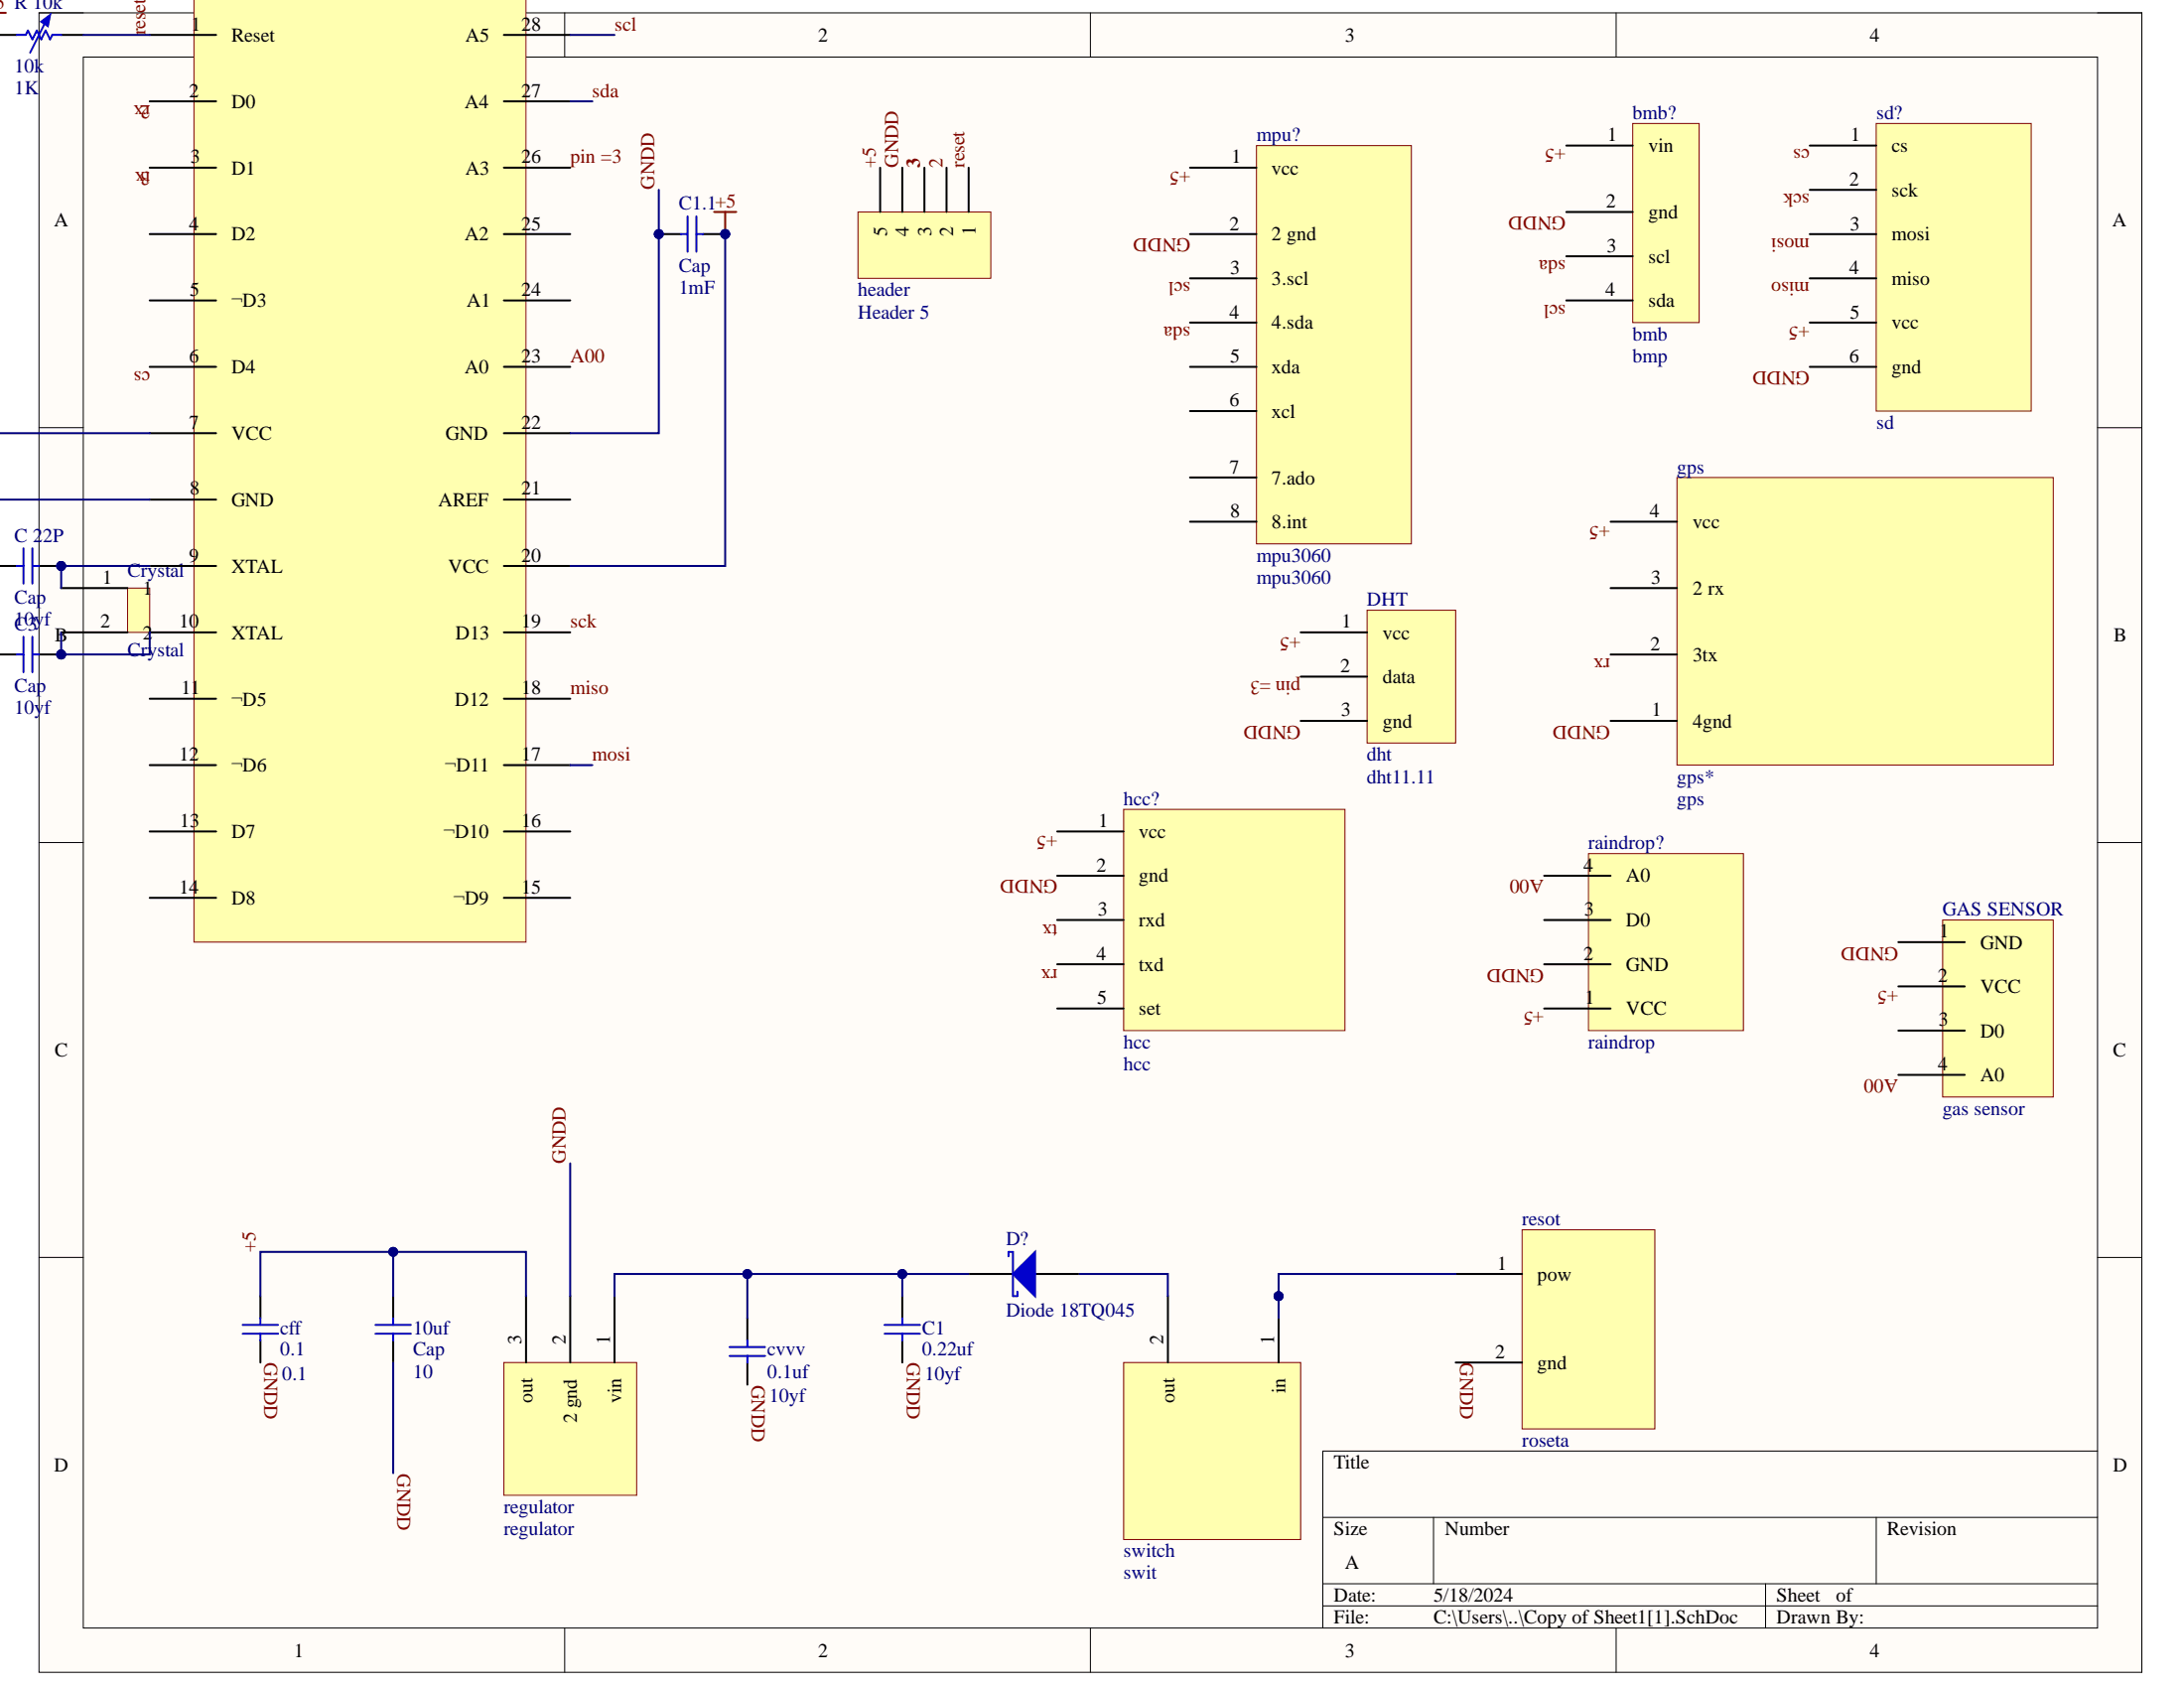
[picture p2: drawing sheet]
<svg xmlns="http://www.w3.org/2000/svg" width="279mm" height="216mm" viewBox="0 0 279 216" stroke-linecap="round" stroke-linejoin="round" font-family="sans-serif">
<path d="M5 1.6h269v212.3h-269z" fill-rule="evenodd" fill="#fffcf8"/>
<path d="M5 1.6h269v212.3h-269z" fill="none" stroke="#000" stroke-width=".13"/>
<path d="M10.7 7.3h257.6v200.9h-257.6z" fill-rule="evenodd" fill="#fffcf8"/>
<g fill="none" stroke="#000" stroke-width=".13">
<path d="M5 1.6h5.7M10.7 7.3h257.6v200.9h-257.6zM72.2 1.6v5.7M139.5 1.6v5.7M206.8 1.6v5.7M268.3 1.6h5.7v5.7M5 54.7h5.7M268.3 54.7h5.7M5 107.8h5.7M268.3 107.8h5.7M5 160.8h5.7M268.3 160.8h5.7"/>
<path d="M169.2 194.1h99.1M183.4 194.1v8.5M240 194.1v8.5M268.3 185.6h-99.1v22.6M72.2 208.2v5.7M139.5 208.2v5.7M169.2 202.6h99.1M169.2 205.4h99.1M206.8 208.2v5.7M225.9 202.6v5.6M274 208.2v5.7"/>
</g>
<path d="M194.7 157.3h17v25.5h-17z" fill-rule="evenodd" fill="#ffffb0"/>
<path d="M194.7 157.3h17v25.5h-17z" fill="none" stroke="#800000" stroke-width=".13"/>
<path d="M186.2 162.9h8.5M186.2 174.3h8.5" fill="none" stroke="#000" stroke-width=".25"/>
<path d="M143.7 174.3h22.7v22.6h-22.7z" fill-rule="evenodd" fill="#ffffb0"/>
<path d="M143.7 174.3h22.7v22.6h-22.7z" fill="none" stroke="#800000" stroke-width=".13"/>
<path d="M149.4 165.8v8.5" fill="none" stroke="#000" stroke-width=".25"/>
<path d="M64.5 174.3h16.9v17h-16.9z" fill-rule="evenodd" fill="#ffffb0"/>
<path d="M64.5 174.3h16.9v17h-16.9z" fill="none" stroke="#800000" stroke-width=".13"/>
<path d="M50.3 165.8v2.8M50.3 171.4v2.9M67.3 165.8v8.5M73 165.8v8.5M78.6 165.8v8.5M115.4 165.8v2.8M115.4 171.4v2.9" fill="none" stroke="#000" stroke-width=".25"/>
<path d="M48 169.5h4.6M48 170.6h4.6M50.3 168.6v.9M50.3 170.6v.8M113.2 169.5h4.5M113.2 170.6h4.5M115.4 168.6v.9M115.4 170.6v.8" fill="none" stroke="#00f" stroke-width=".25"/>
<path d="M91.4 27.1h2.8M92.8 27.1v2.8" fill="none" stroke="#800000" stroke-width=".25"/>
<circle cx="92.8" cy="29.9" r=".57" fill="#000080"/>
<circle cx="92.8" cy="29.9" r=".57" fill="none" stroke="#000080" stroke-width=".13"/>
<path d="M0 1.6h.7" fill="none" stroke="#800000" stroke-width=".25"/>
<circle cx="7.8" cy="83.7" r=".57" fill="#000080"/>
<circle cx="7.8" cy="83.7" r=".57" fill="none" stroke="#000080" stroke-width=".13"/>
<path d="M5 83.7h2.8" fill="none" stroke="#000" stroke-width=".25"/>
<circle cx="7.8" cy="83.7" r=".57" fill="#000080"/>
<circle cx="7.8" cy="83.7" r=".57" fill="none" stroke="#000080" stroke-width=".13"/>
<path d="M0 83.7h2.2" fill="none" stroke="#000" stroke-width=".25"/>
<path d="M2.2 83.7h.8M3 81.4v4.6M4.1 81.4v4.6M4.1 83.7h.9" fill="none" stroke="#00f" stroke-width=".25"/>
<path d="M208.9 15.8h8.5v25.5h-8.5z" fill-rule="evenodd" fill="#ffffb0"/>
<path d="M208.9 15.8h8.5v25.5h-8.5z" fill="none" stroke="#800000" stroke-width=".13"/>
<path d="M200.4 18.6h8.5M200.4 27.1h8.5M200.4 32.8h8.5M200.4 38.4h8.5" fill="none" stroke="#000" stroke-width=".25"/>
<path d="M160.7 18.6h19.9v51h-19.9z" fill-rule="evenodd" fill="#ffffb0"/>
<path d="M160.7 18.6h19.9v51h-19.9z" fill="none" stroke="#800000" stroke-width=".13"/>
<path d="M152.2 21.4h8.5M152.2 29.9h8.5M152.2 35.6h8.5M152.2 41.3h8.5M152.2 46.9h8.5M152.2 52.6h8.5M152.2 66.7h8.5M152.2 61.1h8.5" fill="none" stroke="#000" stroke-width=".25"/>
<path d="M174.9 78.1h11.3v16.9h-11.3z" fill-rule="evenodd" fill="#ffffb0"/>
<path d="M174.9 78.1h11.3v16.9h-11.3z" fill="none" stroke="#800000" stroke-width=".13"/>
<path d="M166.4 80.9h8.5M166.4 86.5h8.5M166.4 92.2h8.5" fill="none" stroke="#000" stroke-width=".25"/>
<path d="M143.7 103.5h28.4v28.3h-28.4z" fill-rule="evenodd" fill="#ffffb0"/>
<path d="M143.7 103.5h28.4v28.3h-28.4z" fill="none" stroke="#800000" stroke-width=".13"/>
<path d="M135.2 106.3h8.5M135.2 112h8.5M135.2 117.7h8.5M135.2 123.3h8.5M135.2 129h8.5" fill="none" stroke="#000" stroke-width=".25"/>
<path d="M240 15.8h19.9v36.8h-19.9z" fill-rule="evenodd" fill="#ffffb0"/>
<path d="M240 15.8h19.9v36.8h-19.9z" fill="none" stroke="#800000" stroke-width=".13"/>
<path d="M231.5 18.6h8.5M231.5 24.3h8.5M231.5 29.9h8.5M231.5 35.6h8.5M231.5 41.3h8.5M231.5 46.9h8.5" fill="none" stroke="#000" stroke-width=".25"/>
<path d="M203.2 109.2h19.8v22.6h-19.8z" fill-rule="evenodd" fill="#ffffb0"/>
<path d="M203.2 109.2h19.8v22.6h-19.8z" fill="none" stroke="#800000" stroke-width=".13"/>
<path d="M197.5 117.7h8.5M197.5 112h8.5M197.5 129h8.5M197.5 123.3h8.5" fill="none" stroke="#000" stroke-width=".25"/>
<path d="M248.5 117.7h14.2v22.6h-14.2z" fill-rule="evenodd" fill="#ffffb0"/>
<path d="M248.5 117.7h14.2v22.6h-14.2z" fill="none" stroke="#800000" stroke-width=".13"/>
<path d="M242.9 120.5h8.5M242.9 126.2h8.5M242.9 131.8h8.5M242.9 137.5h8.5" fill="none" stroke="#000" stroke-width=".25"/>
<circle cx="92.8" cy="29.9" r=".57" fill="#000080"/>
<circle cx="92.8" cy="29.9" r=".57" fill="none" stroke="#000080" stroke-width=".13"/>
<circle cx="84.3" cy="29.9" r=".57" fill="#000080"/>
<circle cx="84.3" cy="29.9" r=".57" fill="none" stroke="#000080" stroke-width=".13"/>
<path d="M89.9 29.9h2.9" fill="none" stroke="#000" stroke-width=".25"/>
<circle cx="92.8" cy="29.9" r=".57" fill="#000080"/>
<circle cx="92.8" cy="29.9" r=".57" fill="none" stroke="#000080" stroke-width=".13"/>
<path d="M84.3 29.9h2.8" fill="none" stroke="#000" stroke-width=".25"/>
<circle cx="84.3" cy="29.9" r=".57" fill="#000080"/>
<circle cx="84.3" cy="29.9" r=".57" fill="none" stroke="#000080" stroke-width=".13"/>
<path d="M87.1 29.9h.9M88 27.7v4.5M89.1 27.7v4.5M89.1 29.9h.8M2.2 72.4h.8M3 70.1v4.6M4.1 70.1v4.6" fill="none" stroke="#00f" stroke-width=".25"/>
<path d="M0 72.4h2.2M5 72.4h2.8" fill="none" stroke="#000" stroke-width=".25"/>
<path d="M16.3 75.2h2.9v5.7h-2.9z" fill-rule="evenodd" fill="#ffffb0"/>
<path d="M16.3 75.2h2.9v5.7h-2.9z" fill="none" stroke="#800000" stroke-width=".13"/>
<path d="M0 4.5h2.2M7.8 4.5h2.9M7.8 75.2h8.5M7.8 80.9h8.5" fill="none" stroke="#000" stroke-width=".25"/>
<path d="M2.2 4.5h1.1l.3-.6 .5 1.1 .6-1.1 .6 1.1 .5-1.1 .6 1.1 .3-.5h1.1M5.8 2.8l-1.9 3.9" fill="none" stroke="#00f" stroke-width=".25"/>
<path d="M5.3 2.8l1.1-.9-.3 1.4z" fill="#00f"/>
<path d="M5.3 2.8l1.1-.9-.3 1.4z" fill="none" stroke="#00f" stroke-width=".25"/>
<path d="M24.8 0h42.5v120.5h-42.5z" fill-rule="evenodd" fill="#ffffb0"/>
<path d="M67.3 0v120.5h-42.5v-120.5" fill="none" stroke="#800000" stroke-width=".13"/>
<g fill="none" stroke="#000" stroke-width=".25">
<path d="M19.2 4.5h8.4M19.2 13h8.4M64.5 4.5h8.5M64.5 13h8.5M19.2 21.4h8.4M19.2 29.9h8.4M19.2 38.4h8.4M64.5 21.4h8.5M64.5 29.9h8.5M64.5 38.4h8.5M19.2 46.9h8.4M19.2 55.4h8.4"/>
<path d="M64.5 46.9h8.5M64.5 55.4h8.5M19.2 63.9h8.4M19.2 72.4h8.4M64.5 63.9h8.5M64.5 72.4h8.5M19.2 80.9h8.4M19.2 89.4h8.4M19.2 97.9h8.4M64.5 80.9h8.5M64.5 89.4h8.5M64.5 97.9h8.5"/>
<path d="M19.2 106.3h8.4M19.2 114.8h8.4M64.5 106.3h8.5M64.5 114.8h8.5"/>
</g>
<path d="M214.5 61.1h48.2v36.8h-48.2z" fill-rule="evenodd" fill="#ffffb0"/>
<path d="M214.5 61.1h48.2v36.8h-48.2z" fill="none" stroke="#800000" stroke-width=".13"/>
<path d="M206 66.7h8.5M206 75.2h8.5M206 83.7h8.5M206 92.2h8.5" fill="none" stroke="#000" stroke-width=".25"/>
<path d="M109.8 27.1h17v8.5h-17z" fill-rule="evenodd" fill="#ffffb0"/>
<path d="M109.8 27.1h17v8.5h-17z" fill="none" stroke="#800000" stroke-width=".13"/>
<path d="M112.6 21.4v5.7M115.4 21.4v5.7M118.3 21.4v5.7M121.1 21.4v5.7M123.9 21.4v5.7M33.3 165.8v2.8M33.3 171.4v2.9M95.6 168.6v2.8M95.6 174.3v2.8M123.9 162.9h5.7M132.4 162.9h5.7" fill="none" stroke="#000" stroke-width=".25"/>
<path d="M31 169.5h4.6M31 170.6h4.6M33.3 168.6v.9M33.3 170.6v.8M93.3 172.3h4.6M93.3 173.4h4.6M95.6 171.4v.9M95.6 173.4v.9" fill="none" stroke="#00f" stroke-width=".25"/>
<path d="M129.6 162.9l2.8-2.8v5.7z" fill="#00f"/>
<path d="M129 160.7v-.6h.6v5.7h.6v-.6M129.6 162.9l2.8-2.8v5.7z" fill="none" stroke="#00f" stroke-width=".25"/>
<path d="M50.3 165.8v-5.7h17v5.7" fill="none" stroke="#000080" stroke-width=".25"/>
<circle cx="50.3" cy="160.1" r=".57" fill="#000080"/>
<circle cx="50.3" cy="160.1" r=".57" fill="none" stroke="#000080" stroke-width=".13"/>
<path d="M92.8 29.9v42.5h-19.8" fill="none" stroke="#000080" stroke-width=".25"/>
<circle cx="92.8" cy="29.9" r=".57" fill="#000080"/>
<circle cx="92.8" cy="29.9" r=".57" fill="none" stroke="#000080" stroke-width=".13"/>
<path d="M10.7 4.5h8.5M84.3 24.3v31.1h-11.3M-.1 55.4h19.3M-.1 63.9h19.3M73 148.8v17" fill="none" stroke="#000080" stroke-width=".25"/>
<circle cx="84.3" cy="29.9" r=".57" fill="#000080"/>
<circle cx="84.3" cy="29.9" r=".57" fill="none" stroke="#000080" stroke-width=".13"/>
<path d="M19.2 80.9v2.8h-11.4" fill="none" stroke="#000080" stroke-width=".25"/>
<circle cx="7.8" cy="83.7" r=".57" fill="#000080"/>
<circle cx="7.8" cy="83.7" r=".57" fill="none" stroke="#000080" stroke-width=".13"/>
<path d="M19.2 72.4h-11.4v2.8M7.8 80.9v2.8" fill="none" stroke="#000080" stroke-width=".25"/>
<circle cx="7.8" cy="83.7" r=".57" fill="#000080"/>
<circle cx="7.8" cy="83.7" r=".57" fill="none" stroke="#000080" stroke-width=".13"/>
<path d="M73 13h2.8M73 4.5h5.6M73 97.9h2.8M115.4 162.9h-19.8v5.7M138.1 162.9h11.3v2.9M186.2 162.9h-22.6v5.7" fill="none" stroke="#000080" stroke-width=".25"/>
<circle cx="115.4" cy="162.9" r=".57" fill="#000080"/>
<circle cx="115.4" cy="162.9" r=".57" fill="none" stroke="#000080" stroke-width=".13"/>
<circle cx="95.6" cy="162.9" r=".57" fill="#000080"/>
<circle cx="95.6" cy="162.9" r=".57" fill="none" stroke="#000080" stroke-width=".13"/>
<path d="M95.6 162.9h-17v2.9" fill="none" stroke="#000080" stroke-width=".25"/>
<circle cx="95.6" cy="162.9" r=".57" fill="#000080"/>
<circle cx="95.6" cy="162.9" r=".57" fill="none" stroke="#000080" stroke-width=".13"/>
<path d="M50.3 160.1h-17v5.7M50.3 174.3v14.1" fill="none" stroke="#000080" stroke-width=".25"/>
<circle cx="50.3" cy="160.1" r=".57" fill="#000080"/>
<circle cx="50.3" cy="160.1" r=".57" fill="none" stroke="#000080" stroke-width=".13"/>
<path d="M123.9 162.9h-8.5v2.9" fill="none" stroke="#000080" stroke-width=".25"/>
<circle cx="115.4" cy="162.9" r=".57" fill="#000080"/>
<circle cx="115.4" cy="162.9" r=".57" fill="none" stroke="#000080" stroke-width=".13"/>
<text font-size="9.5" fill="#000080" x="163" y="172.1">PIswitch01</text>
<g font-size="2.5" fill="#800000">
<text x="-.5" y="1.1">5 R 10k</text>
<text x="18.6" y="4.5" transform="rotate(-90 18.6 4.5)">res</text>
<text x="18.6" y="1.6" transform="rotate(-90 18.6 1.6)">et</text>
<text x="78.6" y="3.9">scl</text>
<text x="19.2" y="13.4" transform="rotate(-180 19.2 13.4)">rx</text>
<text x="19.2" y="13.4" transform="rotate(-180 19.2 13.4)">2</text>
<text x="75.8" y="12.4">sda</text>
<text x="19.2" y="22" transform="rotate(-180 19.2 22)">tx</text>
<text x="19.2" y="22" transform="rotate(-180 19.2 22)">3</text>
<text x="73" y="20.9">pin =3</text>
<text x="112" y="21.5" transform="rotate(-90 112 21.5)">+5</text>
<text x="114.9" y="21.5" transform="rotate(-90 114.9 21.5)">GNDD</text>
<text x="117.7" y="21.5" transform="rotate(-90 117.7 21.5)">3</text>
<text x="120.6" y="21.5" transform="rotate(-90 120.6 21.5)">2</text>
<text x="123.4" y="21.5" transform="rotate(-90 123.4 21.5)">reset</text>
<text x="152.3" y="22" transform="rotate(-180 152.3 22)">+5</text>
<text x="200.3" y="19.1" transform="rotate(-180 200.3 19.1)">+5</text>
<text x="231.5" y="19.1" transform="rotate(-180 231.5 19.1)">cs</text>
<text x="83.7" y="24.3" transform="rotate(-90 83.7 24.3)">GNDD</text>
<text x="200.3" y="27.6" transform="rotate(-180 200.3 27.6)">GNDD</text>
<text x="231.5" y="24.8" transform="rotate(-180 231.5 24.8)">sck</text>
<text x="152.3" y="30.4" transform="rotate(-180 152.3 30.4)">GNDD</text>
<text x="200.3" y="33.3" transform="rotate(-180 200.3 33.3)">sda</text>
<text x="231.5" y="30.4" transform="rotate(-180 231.5 30.4)">mosi</text>
<text x="152.3" y="36.1" transform="rotate(-180 152.3 36.1)">scl</text>
<text x="152.3" y="41.8" transform="rotate(-180 152.3 41.8)">sda</text>
<text x="200.3" y="39" transform="rotate(-180 200.3 39)">scl</text>
<text x="231.5" y="41.8" transform="rotate(-180 231.5 41.8)">+5</text>
<text x="231.5" y="36.1" transform="rotate(-180 231.5 36.1)">miso</text>
<text x="19.2" y="47.5" transform="rotate(-180 19.2 47.5)">cs</text>
<text x="73" y="46.4">A00</text>
<text x="231.5" y="47.5" transform="rotate(-180 231.5 47.5)">GNDD</text>
<text x="206" y="67.3" transform="rotate(-180 206 67.3)">+5</text>
<text x="73" y="80.3">sck</text>
<text x="166.4" y="81.5" transform="rotate(-180 166.4 81.5)">+5</text>
<text x="73" y="88.8">miso</text>
<text x="166.4" y="87.1" transform="rotate(-180 166.4 87.1)">pin =3</text>
<text x="206" y="84.3" transform="rotate(-180 206 84.3)">rx</text>
<text x="166.4" y="92.8" transform="rotate(-180 166.4 92.8)">GNDD</text>
<text x="206" y="92.8" transform="rotate(-180 206 92.8)">GNDD</text>
<text x="75.8" y="97.3">mosi</text>
<text x="135.3" y="106.9" transform="rotate(-180 135.3 106.9)">+5</text>
<text x="135.3" y="112.6" transform="rotate(-180 135.3 112.6)">GNDD</text>
<text x="197.5" y="112.6" transform="rotate(-180 197.5 112.6)">A00</text>
<text x="135.3" y="118.2" transform="rotate(-180 135.3 118.2)">tx</text>
<text x="135.3" y="123.9" transform="rotate(-180 135.3 123.9)">rx</text>
<text x="197.5" y="123.9" transform="rotate(-180 197.5 123.9)">GNDD</text>
<text x="242.8" y="121.1" transform="rotate(-180 242.8 121.1)">GNDD</text>
<text x="197.5" y="129.5" transform="rotate(-180 197.5 129.5)">+5</text>
<text x="242.8" y="126.7" transform="rotate(-180 242.8 126.7)">+5</text>
<text x="242.8" y="138" transform="rotate(-180 242.8 138)">A00</text>
<text x="72.4" y="148.8" transform="rotate(-90 72.4 148.8)">GNDD</text>
<text x="32.7" y="160.1" transform="rotate(-90 32.7 160.1)">+5</text>
<text x="33.8" y="174.3" transform="rotate(90 33.8 174.3)">GNDD</text>
<text x="96.1" y="177.1" transform="rotate(90 96.1 177.1)">GNDD</text>
<text x="116" y="174.3" transform="rotate(90 116 174.3)">GNDD</text>
<text x="186.8" y="174.3" transform="rotate(90 186.8 174.3)">GNDD</text>
<text x="50.8" y="188.5" transform="rotate(90 50.8 188.5)">GNDD</text>
</g>
<g font-size="2.5">
<text x="24.4" y="3.9">1</text>
<text x="29.6" y="5.3">Reset</text>
<text x="59.5" y="5.3">A5</text>
<text x="66.7" y="3.9">28</text>
<text x="104.7" y="5.3">2</text>
<text x="172.1" y="5.3">3</text>
<text x="239.2" y="5.3">4</text>
<text x="24.2" y="12.4">2</text>
<text x="29.6" y="13.8">D0</text>
<text x="59.4" y="13.8">A4</text>
<text x="66.7" y="12.4">27</text>
<text x="24.4" y="20.9">3</text>
<text x="29.6" y="22.3">D1</text>
<text x="59.5" y="22.3">A3</text>
<text x="66.7" y="20.9">26</text>
<text x="157.5" y="20.9">1</text>
<text x="162.7" y="22.3">vcc</text>
<text x="205.6" y="18.1">1</text>
<text x="210.9" y="19.4">vin</text>
<text x="236.6" y="23.8">2</text>
<text x="236.8" y="18.1">1</text>
<text x="242" y="19.4">cs</text>
<text x="6.9" y="29">A</text>
<text x="24.2" y="29.4">4</text>
<text x="66.7" y="29.4">25</text>
<text x="157.3" y="29.4">2</text>
<text x="205.5" y="26.5">2</text>
<text x="210.9" y="28">gnd</text>
<text x="236.7" y="29.4">3</text>
<text x="242" y="25.1">sck</text>
<text x="270.2" y="29">A</text>
<text x="29.6" y="30.8">D2</text>
<text x="59.4" y="30.8">A2</text>
<text x="113.5" y="30.2" transform="rotate(-90 113.5 30.2)">5</text>
<text x="116.3" y="30.3" transform="rotate(-90 116.3 30.3)">4</text>
<text x="119.1" y="30.2" transform="rotate(-90 119.1 30.2)">3</text>
<text x="121.9" y="30.3" transform="rotate(-90 121.9 30.3)">2</text>
<text x="124.8" y="30.1" transform="rotate(-90 124.8 30.1)">1</text>
<text x="157.4" y="35.1">3</text>
<text x="162.7" y="30.8">2 gnd</text>
<text x="205.6" y="32.2">3</text>
<text x="210.9" y="33.6">scl</text>
<text x="236.6" y="35.1">4</text>
<text x="242" y="30.8">mosi</text>
<text x="24.3" y="37.9">5</text>
<text x="29.6" y="39.3">¬D3</text>
<text x="59.7" y="39.3">A1</text>
<text x="66.7" y="37.9">24</text>
<text x="157.3" y="40.7">4</text>
<text x="162.7" y="36.4">3.scl</text>
<text x="205.4" y="37.9">4</text>
<text x="210.9" y="39.3">sda</text>
<text x="236.7" y="40.7">5</text>
<text x="242" y="36.4">miso</text>
<text x="24.2" y="46.4">6</text>
<text x="29.6" y="47.8">D4</text>
<text x="59.4" y="47.8">A0</text>
<text x="66.7" y="46.4">23</text>
<text x="157.4" y="46.4">5</text>
<text x="162.7" y="42.1">4.sda</text>
<text x="162.7" y="47.8">xda</text>
<text x="236.6" y="46.4">6</text>
<text x="242" y="42.1">vcc</text>
<text x="242" y="47.8">gnd</text>
<text x="157.3" y="52">6</text>
<text x="162.7" y="53.4">xcl</text>
<text x="24.2" y="54.9">7</text>
<text x="29.6" y="56.3">VCC</text>
<text x="57" y="56.3">GND</text>
<text x="66.7" y="54.9">22</text>
<text x="24.3" y="63.3">8</text>
<text x="29.6" y="64.7">GND</text>
<text x="56.1" y="64.7">AREF</text>
<text x="66.7" y="63.3">21</text>
<text x="157.3" y="60.5">7</text>
<text x="162.7" y="62">7.ado</text>
<text x="24.2" y="71.8">9</text>
<text x="66.7" y="71.8">20</text>
<text x="157.4" y="66.2">8</text>
<text x="162.7" y="67.6">8.int</text>
<text x="211.1" y="66.2">4</text>
<text x="216.5" y="67.6">vcc</text>
<text x="13.1" y="74.6">1</text>
<text x="18.3" y="76.1">1</text>
<text x="29.6" y="73.3">XTAL</text>
<text x="57.3" y="73.3">VCC</text>
<text x="211.2" y="74.6">3</text>
<text x="216.5" y="76.1">2 rx</text>
<text x="7" y="82.1">B</text>
<text x="12.9" y="80.3">2</text>
<text x="18.3" y="81.7">2</text>
<text x="22.9" y="80.3">10</text>
<text x="29.6" y="81.7">XTAL</text>
<text x="58.3" y="81.7">D13</text>
<text x="66.7" y="80.3">19</text>
<text x="171.6" y="80.3">1</text>
<text x="176.9" y="81.7">vcc</text>
<text x="211.1" y="83.2">2</text>
<text x="270.4" y="82.1">B</text>
<text x="23.2" y="88.8">11</text>
<text x="66.7" y="88.8">18</text>
<text x="171.5" y="86">2</text>
<text x="176.9" y="87.4">data</text>
<text x="216.5" y="84.6">3tx</text>
<text x="29.6" y="90.3">¬D5</text>
<text x="58.2" y="90.3">D12</text>
<text x="171.6" y="91.6">3</text>
<text x="176.9" y="93.1">gnd</text>
<text x="211.3" y="91.6">1</text>
<text x="216.5" y="93.1">4gnd</text>
<text x="22.9" y="97.3">12</text>
<text x="29.6" y="98.7">¬D6</text>
<text x="56.9" y="98.7">¬D11</text>
<text x="66.7" y="97.3">17</text>
<text x="23" y="105.8">13</text>
<text x="29.6" y="107.2">D7</text>
<text x="56.7" y="107.2">¬D10</text>
<text x="66.7" y="105.8">16</text>
<text x="140.5" y="105.8">1</text>
<text x="145.7" y="107.2">vcc</text>
<text x="140.3" y="111.5">2</text>
<text x="145.7" y="112.8">gnd</text>
<text x="202.6" y="111.5">4</text>
<text x="208" y="112.8">A0</text>
<text x="22.9" y="114.3">14</text>
<text x="29.6" y="115.7">D8</text>
<text x="58" y="115.7">¬D9</text>
<text x="66.7" y="114.3">15</text>
<text x="140.4" y="117.1">3</text>
<text x="145.7" y="118.5">rxd</text>
<text x="202.7" y="117.1">3</text>
<text x="208" y="118.5">D0</text>
<text x="248.1" y="119.9">1</text>
<text x="140.3" y="122.8">4</text>
<text x="145.7" y="124.1">txd</text>
<text x="202.6" y="122.8">2</text>
<text x="208" y="124.1">GND</text>
<text x="247.9" y="125.6">2</text>
<text x="253.3" y="121.4">GND</text>
<text x="140.4" y="128.5">5</text>
<text x="145.7" y="129.8">set</text>
<text x="202.8" y="128.5">1</text>
<text x="208" y="129.8">VCC</text>
<text x="248" y="131.2">3</text>
<text x="253.3" y="127">VCC</text>
<text x="7" y="135.1">C</text>
<text x="247.9" y="136.9">4</text>
<text x="253.3" y="132.7">D0</text>
<text x="270.3" y="135.1">C</text>
<text x="253.3" y="138.3">A0</text>
<text x="191.5" y="162.4">1</text>
<text x="196.7" y="163.8">pow</text>
<text x="66.7" y="172" transform="rotate(-90 66.7 172)">3</text>
<text x="72.4" y="172" transform="rotate(-90 72.4 172)">2</text>
<text x="78" y="172" transform="rotate(-90 78 172)">1</text>
<text x="148.8" y="172" transform="rotate(-90 148.8 172)">2</text>
<text x="163" y="172" transform="rotate(-90 163 172)">1</text>
<text x="191.3" y="173.8">2</text>
<text x="68.2" y="179.5" transform="rotate(-90 68.2 179.5)">out</text>
<text x="79.5" y="179.5" transform="rotate(-90 79.5 179.5)">vin</text>
<text x="150.3" y="179.5" transform="rotate(-90 150.3 179.5)">out</text>
<text x="164.5" y="178.2" transform="rotate(-90 164.5 178.2)">in</text>
<text x="196.7" y="175.1">gnd</text>
<text x="73.8" y="182" transform="rotate(-90 73.8 182)">2 gnd</text>
<text x="6.9" y="188.2">D</text>
<text x="170.6" y="187.9">Title</text>
<text x="270.3" y="188.2">D</text>
<text x="170.6" y="196.3">Size</text>
<text x="184.8" y="196.3">Number</text>
<text x="241.4" y="196.3">Revision</text>
<text x="172.1" y="200.6">A</text>
<text x="170.6" y="204.9">Date:</text>
<text x="170.6" y="207.6">File:</text>
<text x="183.4" y="204.9">5/18/2024</text>
<text x="183.4" y="207.6">C:\Users\..\Copy of Sheet1[1].SchDoc</text>
<text x="227.3" y="204.9">Sheet</text>
<text x="227.3" y="207.6">Drawn By:</text>
<text x="234.9" y="204.9">of</text>
<text x="37.6" y="211.9">1</text>
<text x="104.7" y="211.9">2</text>
<text x="172.1" y="211.9">3</text>
<text x="239.2" y="211.9">4</text>
</g>
<g font-size="2.5" fill="#000080">
<text x="1.9" y="9.3">10k</text>
<text x="1.9" y="12.1">1K</text>
<text x="208.9" y="15.2">bmb?</text>
<text x="240.1" y="15.2">sd?</text>
<text x="160.7" y="18.1">mpu?</text>
<text x="86.8" y="26.8">C1.1+5</text>
<text x="86.8" y="34.7">Cap</text>
<text x="86.8" y="37.6">1mF</text>
<text x="109.8" y="37.9">header</text>
<text x="109.8" y="40.7">Header 5</text>
<text x="208.9" y="46.4">bmp</text>
<text x="208.9" y="43.5">bmb</text>
<text x="240.1" y="54.9">sd</text>
<text x="214.5" y="60.5">gps</text>
<text x="1.9" y="69.3">C 22P</text>
<text x="160.7" y="71.8">mpu3060</text>
<text x="1.9" y="77.2">Cap</text>
<text x="16.3" y="73.8">Crystal</text>
<text x="160.7" y="74.6">mpu3060</text>
<text x="174.9" y="77.5">DHT</text>
<text x="1.9" y="80.6">C3</text>
<text x="1.9" y="80">10yf</text>
<text x="1.9" y="88.5">Cap</text>
<text x="16.3" y="84">Crystal</text>
<text x="1.9" y="91.4">10yf</text>
<text x="174.9" y="100.1">dht11.11</text>
<text x="174.9" y="97.3">dht</text>
<text x="214.5" y="100.1">gps*</text>
<text x="143.7" y="102.9">hcc?</text>
<text x="214.5" y="102.9">gps</text>
<text x="203.2" y="108.6">raindrop?</text>
<text x="248.5" y="117.1">GAS SENSOR</text>
<text x="143.7" y="136.9">hcc</text>
<text x="143.7" y="134.1">hcc</text>
<text x="203.2" y="134.1">raindrop</text>
<text x="248.5" y="142.6">gas sensor</text>
<text x="128.7" y="159.3">D?</text>
<text x="194.7" y="156.8">resot</text>
<text x="35.9" y="170.6">cff</text>
<text x="35.9" y="173.4">0.1</text>
<text x="52.8" y="170.6">10uf</text>
<text x="52.8" y="173.4">Cap</text>
<text x="98.2" y="173.4">cvvv</text>
<text x="118" y="170.6">C1</text>
<text x="118" y="173.4">0.22uf</text>
<text x="128.7" y="168.3">Diode 18TQ045</text>
<text x="36.1" y="176.5">0.1</text>
<text x="52.8" y="176.3">10</text>
<text x="98.2" y="176.3">0.1uf</text>
<text x="98.4" y="179.3">10yf</text>
<text x="118.3" y="176.5">10yf</text>
<text x="194.7" y="185">roseta</text>
<text x="64.4" y="193.5">regulator</text>
<text x="64.4" y="196.3">regulator</text>
<text x="143.7" y="199.2">switch</text>
<text x="143.7" y="202">swit</text>
</g>
<text font-size="1.1" fill="#000080" x="4.2" y="72.7">PIC 22P01</text>
</svg>
